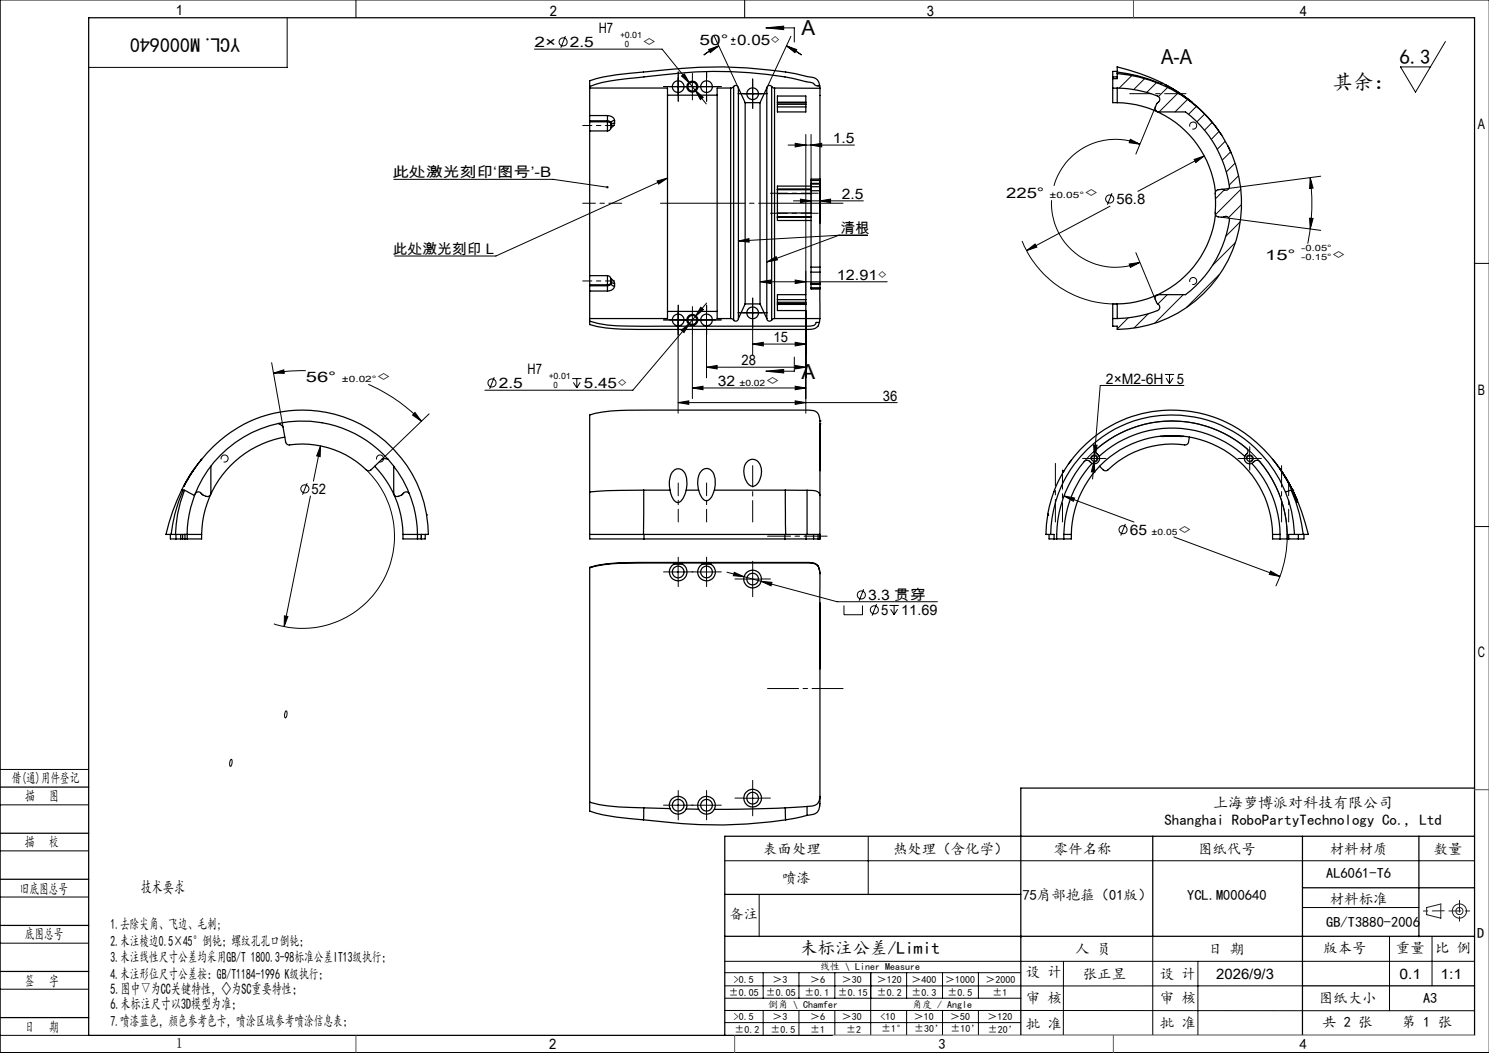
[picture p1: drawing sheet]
<svg xmlns="http://www.w3.org/2000/svg" width="420mm" height="297mm" viewBox="0 0 420 297" stroke-linecap="round" stroke-linejoin="round" font-family="sans-serif">
<g fill="none" stroke="#000" stroke-width=".28">
<path d="M100.4 0v5M210 0v5M420 0h-419.9v297h419.9M81 5v14h-56M150.7 13.9h36.1l7.7 9.6M159.5 10.2l-1.3 3.3M199.9 14l2.8-1.1-2.4 1.9zM201.5 10.2l6.8 14.6M202.7 12.9l-4.2 2.6M206.2 12.5h1.3M206.2 11.2h1.3M206.8 10.5v1.3"/>
<path d="M216 7.9h8v3.9M216 7.9l5.1-.5v1zM221.8 12.9l2.9 1.1-.5 .8zM221.8 12.9l4.3 2.6M223.1 10.2l-6.8 14.6M407.7 11.7l-8.4 14.3-4.3-7.1h8.5M188.8 24.4h13M191.3 21.9v5M192.2 21.4l.8-.6 1.5 2.7zM194.5 23.5l1.6 1.9M195.3 21.9v5M196.1 25.4l2.3 2-.8 .7z"/>
<path d="M196.1 25.4l3.1 3.9M199.3 21.9v5M209.8 26.5h5M212.3 24v5M227.3 37.9v45.2M228.8 37.9v21.8M315.3 20.7l-.2 .2M318.8 39.3l2.7 1.4-3-.5zM319.2 21.3l-3.5 3.6M322.9 22.2l-3.1 3.1M325.9 30.2l-5.5 13.3M326.2 23.3l-2.7 2.8"/>
<path d="M329.3 24.7l-2.5 2.5M332.2 26.3l-5.2 5.3M335 28l-3.6 3.6M335.6 35.7a1 1 0 0 1 .9-1.3 1 1 0 0 1 1.1 1.1 1 1 0 0 1-1.3 .9M337.4 30.1l-2.2 2.1M339.8 32.2l-2.2 2.2M341.9 34.5l-2.1 2.2M343.9 37.1l-2.2 2.2M345.6 39.9l-2.3 2.2M111.1 50.6h44.9l15.3 2.2M185.3 51l3-.8-2.5 1.7zM188.3 50.2l-48.4 22h-28.6"/>
<path d="M222.3 40.9h18.7M223.8 56.7h19.7M224.3 40.4l3 .5-3 .5zM225.8 56.2l3 .5-3 .4zM228.8 40.9l3-.5v1zM231.3 56.7l3-.5v.9zM231.3 53.8v5.9M296.6 56.5a18 18 0 0 0 24.9 17.5M313.1 58.2l-23.5 12.5M313.7 54.5l-1.4 3.2M321.5 40.7a18 18 0 0 0-24.2 11.7M336.8 45l2.9-1-2.4 1.9z"/>
<path d="M339.7 44l-18.7 10M345.3 53.5l-2.4 2.6M347.1 42.9l-2.3 2.3M348.3 46.1l-2.4 2.4M349.3 49.6l-2.6 2.6M350 53.4l-7.2 7.2M350.2 57.7l-3.7 3.7M369.6 50.1l.8 3-1 .1zM369.6 50.1l.4 5.6v3.3l-.4 5.6M372.5 49.7l-27.9 3.7M208.3 68l2.9-.7 .1 1zM214.4 79.5l3-.5v1z"/>
<path d="M214.4 79.5h35.9M216.3 73.9l2.6-1.5 .4 .9zM224.3 79l3 .5-3 .5zM236.6 66.4h8.1M236.6 66.4l-20.3 7.5M236.6 66.4l-28.3 1.6M288.3 68a28.3 28.3 0 0 0 26.8 17.7M289.6 70.7l2.4-1.9 .5 .9zM318.5 74.5l3-.5-2.7 1.4zM320.4 71.3l5.5 13.2M335.6 79.5a.99 .99 0 0 1 .9-1.2 .99 .99 0 0 1 1 1 .99 .99 0 0 1-1.2 .9M344 77.4l-9.4 9.3"/>
<path d="M344.6 61.3l27.9 3.7M348.4 68.4l-6.4 6.5M349.8 62.6l-4 4M369.4 61.6h1l-.8 3zM369.6 64.6l-.7 4.1M415.9 74.3h4.1M188.8 90.2h13M191.3 87.7v28.9M192.2 93.2l2.3-2-1.6 2.6zM194.5 91.2l-16 18.9h-41.7M195.3 87.7v5M195.3 94v18.4"/>
<path d="M196.1 89.3l-1.6 1.9M197.7 86.7l.7 .6-2.3 2zM199.3 87.7v5M199.3 94.4v12.2M199.3 85.5l-3.2 3.8M209.8 88.2h5M212.3 85.8v4.9M212.3 97l3-.4v1zM212.3 92.4v7.6M212.3 97h15M224.3 96.6l3 .4-3 .6zM227.3 87.6v29"/>
<path d="M318.2 89.6l-3.1 3.2M323.9 88.5l-4 4M329.2 83.1l-2.6 2.7M333.8 83.1l-8 8M76.6 102.3l3.2 18.1M77.2 105.2l2.8-.9 .2 1zM86.3 104.6l-5.1 .1-4 .5M103.9 108.4a47.4 47.4 0 0 1 15 10.4M117.1 116.3l1.8 2.5-2.5-1.7zM121 116.7l-13.2 12.8M139.4 106.4l-1.3 3.2M161.4 106.8h2.6"/>
<path d="M161.7 107.8l1 1.6M162.7 106.8v2.6M163.7 107.8l-1 1.6M191.3 113.6l3-.5v.9zM191.3 113.6h61.8M195.3 109.4l3-.5v1zM195.3 109.4h32M199.3 103.6l3-.5v1zM199.3 103.6h28M216 104.7l5.1-.5v1zM224 100.7v4h-8M224.3 103.1l3 .5-3 .5z"/>
<path d="M224.3 108.9l3 .5-3 .5zM224.3 113.1l3 .5-3 .4zM328.6 105.6h2.6M328.9 106.6l1 1.6M329.9 105.6v2.6M330.9 106.6l-1 1.6M333.9 108.7h-23.6l-1.6 19.8M62.4 129.6a1 1 0 0 1 .9-1.3 1 1 0 0 1 1 1.1 1 1 0 0 1-1.2 .9M86.6 136.3l-1.3 3.2M87.6 139.9l-7.4 36.8M90.4 125.8l-2 9.9M90.4 125.8l-.1 3-1-.2z"/>
<path d="M103.3 132.5a26 26 0 0 1 4.3 32.1 26 26 0 0 1-30.3 11.4M106.2 129.6a1 1 0 0 1 .9-1.3 1 1 0 0 1 1.1 1.1 1 1 0 0 1-1.3 .9M300.1 139.9l19.8 7.3M300.1 139.9l3 .6-.3 .9zM305.8 130.2a32.5 32.5 0 0 1 42.5-6.2 32.5 32.5 0 0 1 11.6 41.3M306.1 129.3h5.1M307.7 129.6a.99 .99 0 0 1 .9-1.3 .99 .99 0 0 1 1 1.1 .99 .99 0 0 1-1.2 .9M308.5 125.5l1 .1-.8 2.9zM308.6 130.1l.2 3.1-1-.1zM308.6 130.1l-.4 5M308.6 126.8v5M308.7 128.5l-.1 1.6"/>
<path d="M350 129.3h5M351.5 129.6a.99 .99 0 0 1 .9-1.3 .99 .99 0 0 1 1.1 1.1 .99 .99 0 0 1-1.3 .9M352.5 126.8v5M191.3 158.8v5M199.3 158.8v5M317.4 147.8l-1.3 3.3M331.1 151.4l29.9 11.2M415.9 148.5h4.1M80.2 173.7l1 .2-1 2.8zM188.8 161.3h5M196.8 161.3h5M205 161.4l4.9 1.3"/>
<path d="M207.1 161.4l2.8 1.3-3.1-.3zM209.8 163.3h5M209.9 162.7l26.2 7h28.3M212.3 160.8v5M214.7 164l3 .2-.2 1zM238.1 170.8v2.6h5.2v-2.6M243.6 166.2l-1.3 3.2M247.3 170.4l-1.3 3.2M250.9 170.8h2.6M251.2 171.8l1 1.6M252.2 170.8v2.6M253.2 171.8l-1 1.6"/>
<path d="M358.4 161.1l2.6 1.5-3-.6zM0 217h25M65 214.3l.1-.1a.82 .82 0 0 1 .3 1.3l-.3 .6a1.01 1.01 0 0 1-.2-1.5zM80.6 200.6a1.03 1.03 0 0 1 .2 1.5l-.2 .4a1.42 1.42 0 0 1 0-1.9zM0 227h25M0 240h25M188.8 227.1h5M191.3 224.6v5M196.8 227.1h5M199.3 224.6v5M209.8 225.1h5M212.3 222.6v5"/>
<path d="M244.9 236v16.3M0 253h25M204.4 242.8h211.5M214.1 252.4v11.8M367.4 256h32.8M0 266h25M0 279h25M204.4 271.1h211.5M204.4 278.1h163M204.4 274.4h83.5M215.3 274.4v7.1M225.4 274.4v7.1"/>
<path d="M235.5 274.4v7.1M245.6 274.4v17.6M255.7 274.4v7.1M265.9 274.4v7.1M276 274.4v7.1M300 271.1l-.1 21M325.2 264.1v27.9M337.9 271.1v20.9M391.9 264.1v21M403.9 264.1v14M0 292h25M204.4 285l211.5 .1"/>
<path d="M204.4 288.4h83.5M204.5 281.5h83.5M215.3 285v7M225.4 285v7M235.5 285v7M255.7 285v7M265.9 285v7M276 285v7M287.9 292h128"/>
<circle cx="158.8" cy="11.8" r="1.15"/>
<circle cx="313" cy="56.1" r="1.14"/>
<circle cx="138.8" cy="108" r="1.14"/>
<circle cx="86" cy="137.9" r="1.15"/>
<circle cx="316.8" cy="149.4" r="1.15"/>
<circle cx="243" cy="167.8" r="1.13"/>
<circle cx="246.6" cy="172" r="1.13"/>
</g>
<g fill="none" stroke="#191924" stroke-width=".28">
<path d="M402.4 256l4-1v4l-4-1z"/>
<circle cx="411.7" cy="257" r="1"/>
<circle cx="411.7" cy="257" r="2"/>
</g>
<path d="M216.5 151.2h16.8" fill="none" stroke="#000" stroke-width=".28" stroke-dasharray="30.5 1.3 1.3 1.3" stroke-dashoffset="24"/>
<path d="M164.4 57.3h11M191.3 136.2v11M199.3 136.2v11M363.5 136.2v11" fill="none" stroke="#000" stroke-width=".28" stroke-dasharray="30.5 1.3 1.3 1.3" stroke-dashoffset="26.9"/>
<path d="M334.5 26.4h-15.9M212.3 131.3v15.9M361.5 131.3v15.9" fill="none" stroke="#000" stroke-width=".28" stroke-dasharray="30.5 1.3 1.3 1.3" stroke-dashoffset="24.4"/>
<path d="M299.7 132.6v14.6" fill="none" stroke="#000" stroke-width=".28" stroke-dasharray="30.5 1.3 1.3 1.3" stroke-dashoffset="25.1"/>
<path d="M297.7 130.7v16.5" fill="none" stroke="#000" stroke-width=".28" stroke-dasharray="30.5 1.3 1.3 1.3" stroke-dashoffset="24.1"/>
<path d="M237.8 194.2h-21.3" fill="none" stroke="#000" stroke-width=".28" stroke-dasharray="30.5 1.3 1.3 1.3" stroke-dashoffset="21.7"/>
<path d="M230.8 54.5h-13.5M230.8 60.1h-13.5" fill="none" stroke="#000" stroke-width=".28" stroke-dasharray="30.5 1.3 1.3 1.3" stroke-dashoffset="25.6"/>
<path d="M237.8 57.3h-51.5" fill="none" stroke="#000" stroke-width=".28" stroke-dasharray="30.5 1.3 1.3 1.3" stroke-dashoffset="6.6"/>
<path d="M173.4 35.4h-9M173.4 79.2h-9" fill="none" stroke="#000" stroke-width=".28" stroke-dasharray="30.5 1.3 1.3 1.3" stroke-dashoffset="27.9"/>
<g fill="none" stroke="#000" stroke-width=".35">
<path d="M25 5h390.9v287h-390.9zM166.3 24.8v7.8M166.3 36.9v40.8M166.3 34.4v2.5M166.3 32.6v1.5M166.3 34.1v.3M166.3 36.9h5M166.3 24.8h22v2M166.3 32.6h5M166.3 34.4h5M166.3 34.1h5M171.3 32.6a1.9 1.9 0 0 1 2.1 1.4"/>
<path d="M171.3 34.4a.88 .88 0 0 1 1 .7M171.3 34.1l.7 .1 .3 .5M171.3 32.6v1.5M171.3 34.4v2.5M171.3 34.1v.3M172.3 35.1v.8a1.04 1.04 0 0 1-1 1M172.3 34.7v.4M173.4 34v.7M173.4 34a.96 .96 0 0 0-1.1 .7M173.4 34.7a.89 .89 0 0 0-1.1 .7M173.4 34.7a1.71 1.71 0 0 1-1.1 1.4M188.3 26.8v61"/>
<path d="M188.3 26.8h14M202.3 26.8v61M206.1 24.8v65M206.1 24.8h-3.8v2M206.9 24.4a.74 .74 0 0 1 .9-.3 .74 .74 0 0 1 .5 .7M206.9 24.4l-.8 .4M206.9 24.4v65.9M208.3 24.8v65M208.3 24.8l1.9 4.2M210.2 29v56.7M210.2 29h4.2M214.4 29v56.7"/>
<path d="M216.3 24.8v65M216.3 24.8l-1.9 4.2M217.7 24.4l.8 .4M217.7 24.4a.76 .76 0 0 0-.9-.3 .76 .76 0 0 0-.5 .7M217.7 24.4v65.9M218.5 24.8v65M219.3 30.2v1.4h8v-1.4M219.3 29v.4M219.3 28.8v-1.7h8v1.7M219.3 29h8M219.3 30.2h8M219.3 28.8v.2"/>
<path d="M219.3 29.4v.8M219.3 29.4h8M219.3 28.8h8M227.3 29v.4M227.3 28.8v.2M227.3 29.4v.8M231.2 24.2a2.31 2.31 0 0 1-2-.8l-.7-.2a108.8 108.8 0 0 0-42-2l-12.7 1.4a27.2 27.2 0 0 0-7.5 1.8M231.2 24.2l.1 .7-12.8-.1M231.2 24.2a2.42 2.42 0 0 0-2.2-2.4 116.1 116.1 0 0 0-41.5-2.1l-6 .6a63.9 63.9 0 0 0-15.2 2.5v2M231.3 24.8v38.1M313.9 21.7v.5M313.9 22.2v6.8h1.2"/>
<path d="M313.9 24.9h1.2M313.9 21.7h1.2M315.1 20.3v-1.4a62.2 62.2 0 0 1 12.5 4.4M315.1 20.3a43.1 43.1 0 0 1 12.5 3.4M315.1 20.7a40 40 0 0 1 12.5 3.1M315.1 24.9v-.1a29.1 29.1 0 0 1 11.8 2.6 1.55 1.55 0 0 1-.7 1.9l-.3 .9a1 1 0 0 0 .9 1.4h7.6a31.3 31.3 0 0 1 12.3 21.4 1.53 1.53 0 0 1-2 .4l-1.1 .1a1.04 1.04 0 0 0-.8 1.1v5.5a1.04 1.04 0 0 0 .8 1.1l1.4 .1a1.09 1.09 0 0 1 1.2-.2 1.09 1.09 0 0 1 .6 1.1 32.3 32.3 0 0 1-12.4 20.9h-7.6a1 1 0 0 0-.9 1.4l.5 1.1a1.11 1.11 0 0 1 .7 1 1.11 1.11 0 0 1-.6 1 33.5 33.5 0 0 1-11.4 2.2M315.1 20.1h-1.2v1.6M315.1 29a28.4 28.4 0 0 1 27.7 25.1M315.1 24.9v4.1M315.1 20.3v1.9h-1.2M327.6 23.8a36.3 36.3 0 0 1 21.1 43.9 35.7 35.7 0 0 1-33.6 25.2v-.9h-1.2v-6.3h1.2M327.6 23.3l5.4 3.1"/>
<path d="M327.6 23.3v.4M327.6 23.7v.1M333.1 26.5a41.6 41.6 0 0 1 11.5 11.7M336.3 28.9l-3.4-2.4-4.2-2.5 3.2 1.7 4.4 3.2M219.3 53.5v1.1M219.3 54.6v5.5M219.3 53.4h.1M219.3 53.4h9.5M219.3 53.4v.1M219.3 53.5h9.5M219.3 54.6h9.5M228.8 53.8v21.5"/>
<path d="M228.8 52.7v1.1M228.8 52.5h-9.5v.9M228.8 51.7v.2M228.8 50.9v-.4h2.5v.4M228.8 53.8h2.5M228.8 50.9v.8M228.8 51.9v.8M228.8 52.7h2.5M228.8 51.9h2.5M228.8 51.7h2.5M228.8 50.9h2.5M231.3 53.8v21.5"/>
<path d="M231.3 52.7v1.1M231.3 51.7v.2M231.3 50.9v.8M231.3 51.9v.8M346.3 41.1l1 2.1M166.3 77.7v2.6M166.3 77.7h5M171.3 77.7a1.37 1.37 0 0 1 1 1.9M171.3 77.7v2.6M172.3 79.6a.88 .88 0 0 1-1 .7M172.3 80l-.2 .4-.8 .2M172.3 80a.96 .96 0 0 0 1.1 .7"/>
<path d="M172.3 79.3a.96 .96 0 0 0 1.1 .7M172.3 78.7a1.5 1.5 0 0 1 1.1 1.3M172.3 79.6v.4M173.4 80v.7M219.3 60.1v1.1M219.3 61.3h.1M219.3 61.3v.9h9.5M219.3 61.3h9.5M219.3 61.2v.1M219.3 60.1h9.5M219.3 61.2h9.5M228.8 75.3v1.5"/>
<path d="M228.8 79.9v.3M228.8 76.8h2.5M228.8 75.3h2.5M228.8 79.9h2.5M228.8 76.8v3.1M231.3 75.3v1.5M231.3 79.9v.3M231.3 76.8v3.1M342.8 60.6a28.4 28.4 0 0 1-27.7 25.1M166.3 90.6a32.1 32.1 0 0 0 10.2 1.4h50a4.6 4.6 0 0 0 3.5-.6l.2-.5h.9M166.3 89.8v1.7a55.4 55.4 0 0 0 16.2 1.4h43.9a6.8 6.8 0 0 0 4.1-.7l.6-1.3M166.3 82.1v7.7"/>
<path d="M166.3 80.6v1.5M166.3 80.3v.3M166.3 82.1h5M166.3 80.3h5M166.3 80.6h5M171.3 80.6v1.5M171.3 80.3v.3M173.4 80.7a1.78 1.78 0 0 1-2.1 1.4M188.3 87.8v2h-22M188.3 87.8h14M202.3 87.8v2h3.8M206.1 89.8l.8 .5"/>
<path d="M208.3 89.8a.74 .74 0 0 1-.5 .8 .74 .74 0 0 1-.9-.3M210.2 85.7l-1.9 4.1M210.2 85.7h4.2M214.4 85.7l1.9 4.1M216.3 89.8a.76 .76 0 0 0 .5 .8 .76 .76 0 0 0 .9-.3M218.5 89.8l-.8 .5M218.5 89.8h12.8l-.2 1.1M219.3 84.5v-1.4h8v1.4M219.3 85.3v.4M219.3 85.9v1.7h8v-1.7M219.3 84.5h8M219.3 85.3h8"/>
<path d="M219.3 84.5v.8M219.3 85.7v.2M219.3 85.7h8M219.3 85.9h8M227.3 85.3v.4M227.3 84.5v.8M227.3 85.7v.2M228.8 81.2h2.5l-.1 .3M228.8 81.2v.3h2.4M228.8 80.2v1M228.8 80.2h2.5M231.2 81.5l.1 8.1"/>
<path d="M231.3 80.2l-.1 1.2M313.9 89.8h1.2M315.1 85.7v4.1M78.5 119.5h.3l1 .9 .8 4.3a1.03 1.03 0 0 0 1.1 .8 26.9 26.9 0 0 1 22.1 7.3l.9-.3 3.1-3.1h1.5a32.5 32.5 0 0 0-54.4 10.4M231.3 118.8a2.57 2.57 0 0 0-2.7-3.1h-46.5a69.1 69.1 0 0 0-14.2 .9l-1.6 .4v21.8M231.3 118.7h.1M231.3 118.8v21M231.3 119.6h.1M231.3 119.6v13.2M51.2 138.3a56.9 56.9 0 0 0-4.4 12.4h1.5M51.2 138.3h.4M51.6 138.3h.4"/>
<path d="M51.6 138.3a43.1 43.1 0 0 0-3.3 12.4M52 138.3l2.9 1.5M52 138.3a35.9 35.9 0 0 0-2.5 12.4M54.9 132.1l-2 3-1.7 3.2M54.9 139.8a32.5 32.5 0 0 0-2.1 10.9M56.8 129.7a37.4 37.4 0 0 1 12.9-10.5l.7-.4a35.7 35.7 0 0 1 50.4 31.9h-.8M56.8 129.6l-2.4 3.4-2.5 4.2 1.8-3.3zM59.5 131.5v7.6a.96 .96 0 0 1-1.4 .9l-1.1-.6a1.09 1.09 0 0 0-.9-.6 1.09 1.09 0 0 0-1 .5M80.3 123.3a28.4 28.4 0 0 0-23.4 27.4M105.7 131.5a28.4 28.4 0 0 1 8 19.2M109.1 129.4h.2a31.8 31.8 0 0 1 8.5 21.3M111.1 131.5v7.6a.98 .98 0 0 0 1.3 .9l1.1-.6a1.1 1.1 0 0 1 1.9-.2"/>
<path d="M166.3 138.8v11.9M181.6 138.3l-.1 12.4M181.6 138.3l-10.3 .1-5 .4M181.6 138.3h7.4M189 138.3a3.7 3.7 0 0 0 2.1 3.4h.3a3.1 3.1 0 0 0 1.8-2.3l.4-1.1M189 138.3a5.7 5.7 0 0 1 1.2-5.7 2.07 2.07 0 0 1 3.2 1.3l.4 2.7-.2 1.7M193.6 138.3h3.5M197.1 138.3a3.6 3.6 0 0 0 2 2.9 1.95 1.95 0 0 0 1.9-1.5l.5-1.4M197.1 138.3a5.8 5.8 0 0 1 .9-5.7 2.06 2.06 0 0 1 3.4 1.2l.3 1.3 .1 1.6-.3 1.6M201.5 138.3h20M211 130a2.37 2.37 0 0 1 3.7 1.9 4.9 4.9 0 0 1-2 5.2 2.39 2.39 0 0 1-2.5-2.1 4.4 4.4 0 0 1 .8-5zM221.5 138.3l.1 12.4"/>
<path d="M221.5 138.3h6.1M227.6 138.3v12.4M227.6 138.3h1.3a1.92 1.92 0 0 1 2.4 1.5M231.3 139.8v12.2h-.5M297.3 138.7l-.1 .2M300.2 132.7h-.1a34.7 34.7 0 0 0-4.6 12.5M302.2 129.8l-.8 1.1M308 130.7a30.3 30.3 0 0 0-7.9 20M310 128.7a30.4 30.4 0 0 1 41.1 0M327.3 123h6.5M335.5 123.3l-.3 1.4a.97 .97 0 0 1-1 .8 26.5 26.5 0 0 0-22 7.2h-.7l-1.4-1.2M353.1 130.7a30.3 30.3 0 0 1 8 20"/>
<path d="M359 129.6l2.3 3.1M361 132.3a36.1 36.1 0 0 0-49.5-11.1 37.2 37.2 0 0 0-11.6 12M362.6 138.8a34.3 34.3 0 0 0-38-21.3 34.3 34.3 0 0 0-28.2 33.2M362.6 138.8a33.8 33.8 0 0 1 2.5 11.9M364.2 138.3l-1.6 .5M364.2 138.3a43.1 43.1 0 0 1 3.4 12.4M364.2 138.3h.2M364.4 138.3l-1.3-2.6-2.1-3.5 1.8 2.7 1.7 3.4M364.4 138.3l1.6 3.4-1.5-3.4M364.5 138.3h.1M364.6 138.3l-3.6-6.2 1.9 3 1.7 3.2M364.6 138.3l1.4 2.9-1.4-2.9"/>
<path d="M364.6 138.3h.1M48 150.7v1.3M48.1 152h1.5M48.3 150.7h1.2M49.5 150.7h2.7M49.6 152h1.4M49.6 150.7v1.3M51 152h.5M51 150.7v1.3M51.5 152h.7M51.5 150.7v1.3M52 150.7h.2"/>
<path d="M52.2 150.7h.6v1.3M52.2 150.7v1.3M52.9 150.7h4M56.9 150.7v1.3h-4.7M113.7 150.7h4.1M113.7 150.7v1.3h5.2v-1.3M117.8 150.7h1.1M117.8 150.7v1.3M118.9 150.7h1.1M119.9 150.7v1.3h-1M166.3 150.7h15.2M166.3 150.7v1.3h15.3"/>
<path d="M181.5 150.7h40.1M181.6 152h39.8M181.6 150.7v1.3M189.4 159.6l.6-.5h2.5a2.51 2.51 0 0 1 .9 3.6 2.51 2.51 0 0 1-3.7 .6 2.51 2.51 0 0 1-.3-3.7zM197.4 159.6l.6-.5h2.5a2.51 2.51 0 0 1 .9 3.6 2.51 2.51 0 0 1-3.6 .6 2.51 2.51 0 0 1-.4-3.7zM221.4 152h6M221.4 150.7v1.3M221.6 150.7h6M227.4 152h2.1M227.4 150.7v1.3M227.6 150.7h3.6v1.3M229.5 152h1.3"/>
<path d="M229.5 150.7v1.3M230.8 150.7v1.3M295 150.7h1.4M295.6 144.8l-.6 5.9M295.9 150.7v1.3h1.4M296.4 150.7h.9v1.3M298.1 152a31.7 31.7 0 0 1 8.1-22.1 1.49 1.49 0 0 1 1.7 .7 1.57 1.57 0 0 0 2.1-.7 1.57 1.57 0 0 0-.7-2.1l-.1-.8a21.4 21.4 0 0 1 8.4-5.5 32.2 32.2 0 0 1 34.3 5.3 1.52 1.52 0 0 1-.7 1.8 1.56 1.56 0 0 0 .7 2.1 1.56 1.56 0 0 0 2.1-.7l.8-.1a22.6 22.6 0 0 1 5.8 8.9 32.7 32.7 0 0 1 2.5 13.2M300.1 150.7h2.1M300.1 150.7v1.3M302.2 150.7a28.4 28.4 0 0 1 28.4-27.8 28.4 28.4 0 0 1 28.4 27.8M302.2 150.7v1.3h-4.9M359 150.7v1.3h4.5"/>
<path d="M359 150.7h2.1M361.1 150.7v1.3M363.5 152h2.7M365.1 150.7h2.5M365.1 150.7h-1.6v1.3M365.9 140.9l1.2 3.4 1.9 6.4h-1.4M366.2 152h1.6M366.2 150.7v1.3M367.8 150.7v1.3M166.3 160.2a35.2 35.2 0 0 1 10.8-1.4h50.6a2.74 2.74 0 0 1 3.2 1.3l.4 1.7M231.2 170.2l.1-8.5a2.7 2.7 0 0 0-3.3-3.1l-52.5 .1a30.1 30.1 0 0 0-9.2 1.4v66.1M231.2 170.2l.1 18.4"/>
<path d="M231.3 188.6v36M0 222h25M0 235h25M166.3 226.2a34.7 34.7 0 0 0 11.8 1.5l3.5 .2M166.3 226.2v2.5a27 27 0 0 0 7.5 1.8l7.7 .7M181.5 231.2a143.8 143.8 0 0 0 40.1 0M181.6 227.9l-.1 3.3M181.6 227.9l7.4 .2M189 228.1a2.51 2.51 0 0 1 2.4-3.5 2.51 2.51 0 0 1 2.2 3.6M189 228.1a2.5 2.5 0 0 0 2.2 1.5 2.5 2.5 0 0 0 2.4-1.4M193.6 228.2h3.5M197.1 228.2a2.5 2.5 0 0 1 2.2-3.6 2.5 2.5 0 0 1 2.2 3.7"/>
<path d="M197.1 228.2a2.49 2.49 0 0 0 2.2 1.4 2.49 2.49 0 0 0 2.2-1.3M221.5 227.9l-20 .4M221.5 227.9l.1 3.3M227.6 227.5l-6.1 .4M227.6 227.5v2.5M227.6 230l-6 1.2M231.3 224.6a2.38 2.38 0 0 1-2.4 2.8l-1.3 .1M231.3 224.6v1.1a5.9 5.9 0 0 1-.7 3.4 4.3 4.3 0 0 1-3 .9M325.2 235.9v28.2M367.4 235.9v56.1M400.2 235.9v28.3M415.9 235.9h-211.5v56.1"/>
<path d="M415.9 222.3h-128v69.7M0 248h25M204.4 252.3h83.5M367.4 250.4h48.5M0 261h25M0 274h25M204.4 264.1h211.5M367.4 278.1h48.5M0 287h25"/>
<circle cx="191.3" cy="24.4" r="1.65"/>
<circle cx="195.3" cy="24.5" r="1.24"/>
<circle cx="195.3" cy="24.4" r="1.55"/>
<circle cx="199.3" cy="24.4" r="1.65"/>
<circle cx="212.3" cy="26.4" r="1.65"/>
<circle cx="191.3" cy="90.3" r="1.65"/>
<circle cx="195.3" cy="90.3" r="1.25"/>
<circle cx="195.3" cy="90.2" r="1.56"/>
<circle cx="199.3" cy="90.3" r="1.65"/>
<circle cx="212.3" cy="88.2" r="1.65"/>
<circle cx="308.7" cy="129.3" r=".8"/>
<circle cx="352.5" cy="129.3" r=".81"/>
<circle cx="191.3" cy="161.3" r="1.65"/>
<circle cx="199.3" cy="161.3" r="1.65"/>
<circle cx="212.3" cy="163.3" r="1.65"/>
<circle cx="212.3" cy="163.3" r="2.51"/>
<circle cx="191.3" cy="227.1" r="1.65"/>
<circle cx="199.3" cy="227.1" r="1.65"/>
<circle cx="212.3" cy="225.1" r="1.65"/>
<circle cx="212.3" cy="225.1" r="2.5"/>
</g>
<path d="M407.4 256.9l-5.9 .1M408.7 256.9h6M411.7 253.9v6" fill="none" stroke="#191924" stroke-width=".28" stroke-dasharray="6.3 1.3 1.3 1.3" stroke-dashoffset="3"/>
<path d="M235 292h180.9" fill="none" stroke="#c0c0c0" stroke-width=".28"/>
<path d="M319.7 0v5M415.9 222.7h4.1M100.4 292v5M207.2 292v5M314 292v5" fill="none" stroke="#00f" stroke-width=".28"/>
<path d="M406.4 255h.1" fill="none" stroke="#0ff" stroke-width=".28"/>
<g fill="none" stroke="#000" stroke-width=".28" stroke-dasharray="30.5 1.3 1.3 1.3">
<path d="M188.8 24.4h-1.6M191.3 21.9v-1.6M191.3 26.9v1.7M192.8 24.4h-1.2M193.8 24.4h1.7M195.3 21.9v-1.2M195.3 26.9v1.3M196.8 24.4h-1.6M197.8 24.4h1.3M199.3 21.9v-1.6M199.3 26.9v1.7M201.8 24.4h1.7"/>
<path d="M209.8 26.4h-1.6M212.3 23.9v-1.6M212.3 28.9v1.7M214.8 26.4h1.7M188.8 90.2h-1.6M191.3 87.7v-1.6M191.3 92.7v1.7M192.8 90.2h-1.2M193.8 90.2h1.7M195.3 87.7v-1.2M195.3 92.7v1.3M196.8 90.2h-1.6"/>
<path d="M197.8 90.2h1.3M199.3 87.7v-1.6M199.3 92.7v1.7M201.8 90.2h1.7M209.8 88.2h-1.6M212.3 85.7v-1.6M212.3 90.7v1.7M214.8 88.2h1.7M306.2 129.3h-.8M308.7 126.8v-.8M308.7 131.8v.8M311.2 129.3h.8"/>
<path d="M350 129.3h-.8M352.5 126.8v-.8M352.5 131.8v.8M355 129.3h.8M191.3 158.8v-1.6M199.3 158.8v-1.6M188.8 161.3h-1.6M191.3 163.8v1.7M193.8 161.3h1.7M196.8 161.3h-1.6M199.3 163.8v1.7M201.8 161.3h1.7"/>
<path d="M209.8 163.3h-2.5M212.3 160.8v-2.5M212.3 165.8v2.5M214.8 163.3h2.5M188.8 227.1h-1.6M191.3 224.6v-1.6M191.3 229.6v1.7M193.8 227.1h1.7M196.8 227.1h-1.6M199.3 224.6v-1.6M199.3 229.6v1.7M201.8 227.1h1.7"/>
<path d="M209.8 225.1h-2.5M212.3 222.6v-2.5M212.3 227.6v2.5M214.8 225.1h2.5"/>
</g>
<g fill="#000">
<path d="M216 7.9l5.1-.5v1zM216 104.7l5.1-.5v1z"/>
<path d="M185.3 51l3-.8-2.5 1.7zM216.3 73.9l2.6-1.5 .4 .9zM208.3 68l2.9-.7 .1 1zM171.1 52.6l.1 .5 .4-.1 .1-.2h-.4h.4l-.2-.3z"/>
<path d="M228.8 40.9l3-.5v1zM224.3 40.4l3 .5-3 .5z"/>
<path d="M224.3 96.6l3 .4-3 .6zM212.3 97l3-.4v1zM224.3 103.1l3 .5-3 .5zM199.3 103.6l3-.5v1zM224.3 108.9l3 .5-3 .5zM195.3 109.4l3-.5v1zM224.3 113.1l3 .5-3 .4zM191.3 113.6l3-.5v.9zM231.3 56.7l3-.5v.9zM225.8 56.2l3 .5-3 .4z"/>
<path d="M117.1 116.3l1.8 2.5-2.5-1.7zM77.2 105.2l2.8-.9 .2 1zM80.2 173.7v3l1-2.8zM90.4 125.8l-1.1 2.8 1 .2zM308.6 130.1l-.8 3 1 .1zM308.5 125.5l.2 3 .8-2.9zM358.4 161.1l-.4 .9 3 .6zM300.1 139.9l2.7 1.5 .3-.9zM221.8 12.9l2.9 1.1-.5 .8zM199.9 14l2.8-1.1-2.4 1.9zM196.1 25.4l1.5 2.7 .8-.7zM192.2 21.4l2.3 2.1-1.5-2.7zM214.4 79.5l3-.5v1zM224.3 79l3 .5-3 .5zM197.7 86.7l-1.6 2.6 2.3-2zM192.2 93.2l.7 .6 1.6-2.6zM369.4 61.6h1l-.8 3zM369.6 50.1l.8 3-1 .1zM289.6 70.7l2.9-1-.5-.9zM336.8 45l.5 .9 2.4-1.9zM318.5 74.5l3-.5-2.7 1.4zM318.8 39.3l2.7 1.4-3-.5zM207.1 161.4l-.3 1 3.1 .3zM214.7 164l2.8 1.2 .2-1z"/>
<path d="M295.3 145.2a.2 .2 0 0 1 .4 0 .2 .2 0 0 1-.4 0zM295.3 145.2a.2 .2 0 0 1 .4 0 .2 .2 0 0 1-.4 0z"/>
<circle cx="120.3" cy="145.2" r=".17"/>
</g>
<g font-size="5.8">
<text x="226.1" y="9.9">A</text>
<text x="327.5" y="18.1">A-A</text>
<text x="394.8" y="18">6.3</text>
<text x="375.8" y="25.2">其余：</text>
<text x="226.1" y="106.8">A</text>
</g>
<text font-size="5.6" x="67.7" y="10.6" transform="rotate(-180 67.7 10.6)">YCL.M000640</text>
<text font-size="4.9" x="225.7" y="269">未标注公差/Limit</text>
<text font-size="4.7" x="39.7" y="251.8">技术要求</text>
<g font-size="4.2">
<text x="342.2" y="227.9">上海萝博派对科技有限公司</text>
<text x="328.5" y="232.8">Shanghai RoboPartyTechnology Co., Ltd</text>
<text x="31.1" y="280.4">5.图中▽为CC关键特性，◇为SC重要特性；</text>
<text x="31.1" y="284.7">6.未标注尺寸以3D模型为准；</text>
</g>
<g font-size="4.1">
<text x="49.6" y="4.3">1</text>
<text x="155.1" y="4.6">2</text>
<text x="261.4" y="4.6">3</text>
<text x="366.6" y="4.6">4</text>
<text x="168.9" y="9.2">H7</text>
<text x="150.8" y="13.3">2×</text>
<text x="160.7" y="13.3">2.5</text>
<text x="181.1" y="13.3">◇</text>
<text x="197.3" y="12.6">50° 0.05◇</text>
<text x="234.9" y="40.3">1.5</text>
<text x="416.9" y="36.3">A</text>
<text x="110.7" y="49.9">此处激光刻印‘图号’-B</text>
<text x="237.4" y="56.1">2.5</text>
<text x="283.8" y="55.9">225°</text>
<text x="305.8" y="55.9">◇</text>
<text x="314.9" y="57.6">56.8</text>
<text x="237.1" y="65.7">清根</text>
<text x="110.8" y="71.6">此处激光刻印 L</text>
<text x="356.9" y="73.3">15°</text>
<text x="375.6" y="73.3">◇</text>
<text x="236" y="78.9">12.91◇</text>
<text x="218.2" y="96.5">15</text>
<text x="86.3" y="107.8">56°</text>
<text x="106.2" y="107.8">◇</text>
<text x="148.8" y="105.4">H7</text>
<text x="209.2" y="103">28</text>
<text x="140.7" y="109.5">2.5</text>
<text x="164.7" y="109.5">5.45◇</text>
<text x="202.4" y="108.8">32</text>
<text x="215.9" y="108.8">◇</text>
<text x="249" y="113">36</text>
<text x="312" y="108.3">2×M2-6H</text>
<text x="331.9" y="108.3">5</text>
<text x="416.9" y="111.3">B</text>
<text x="87.9" y="139.3">52</text>
<text x="318.7" y="150.9">65</text>
<text x="332.1" y="150.9">◇</text>
<text x="244.9" y="169.3">3.3 贯穿</text>
<text x="248.5" y="173.5">5</text>
<text x="254.2" y="173.5">11.69</text>
<text x="416.9" y="185.3">C</text>
<text x="3.3" y="220.9">借(通)用件登记</text>
<text x="7.1" y="226">描</text>
<text x="13.9" y="226">图</text>
<text x="7" y="238.9">描</text>
<text x="13.8" y="238.9">校</text>
<text x="215.3" y="240.8">表面处理</text>
<text x="251.9" y="240.8">热处理（含化学）</text>
<text x="297.3" y="240.8">零件名称</text>
<text x="337.9" y="240.8">图纸代号</text>
<text x="375.1" y="240.8">材料材质</text>
<text x="404.4" y="240.8">数量</text>
<text x="220.6" y="249">喷漆</text>
<text x="374.1" y="247.7">AL6061-T6</text>
<text x="5.6" y="252">旧底图总号</text>
<text x="288.4" y="253.7">75肩部抱箍（01版）</text>
<text x="334.9" y="253.7">YCL.M000640</text>
<text x="375.1" y="254.9">材料标准</text>
<text x="31.1" y="261.9">1.去除尖角、飞边、毛刺;</text>
<text x="205.7" y="259.3">备注</text>
<text x="374.1" y="261.4">GB/T3880-2006</text>
<text x="7" y="265">底图总号</text>
<text x="31.1" y="266.7">2.未注棱边0.5×45°倒钝；螺纹孔孔口倒钝；</text>
<text x="303.3" y="269">人 员</text>
<text x="340.8" y="269">日 期</text>
<text x="373.2" y="268.7">版本号</text>
<text x="393.7" y="268.7">重量</text>
<text x="404.8" y="268.7">比 例</text>
<text x="416.7" y="264.6">D</text>
<text x="31.1" y="271.5">3.未注线性尺寸公差均采用GB/T 1800.3-98标准公差IT13级执行；</text>
<text x="289.3" y="275.5">设 计</text>
<text x="7" y="278">签</text>
<text x="13.8" y="278">字</text>
<text x="31.1" y="276.2">4.未注形位尺寸公差按：GB/T1184-1996 K级执行；</text>
<text x="305.4" y="276">张正昱</text>
<text x="327.2" y="276">设 计</text>
<text x="343.1" y="276">2026/9/3</text>
<text x="394.8" y="276">0.1</text>
<text x="406.3" y="276">1:1</text>
<text x="289.3" y="283">审 核</text>
<text x="327.2" y="282.9">审 核</text>
<text x="372" y="283">图纸大小</text>
<text x="401.4" y="283">A3</text>
<text x="7" y="291">日</text>
<text x="13.8" y="291">期</text>
<text x="31.1" y="289.4">7.喷漆蓝色，颜色参考色卡，喷涂区域参考喷涂信息表；</text>
<text x="289.3" y="290.1">批 准</text>
<text x="327.2" y="290">批 准</text>
<text x="373" y="289.8">共 2 张</text>
<text x="395.4" y="289.8">第 1 张</text>
<text x="49.6" y="295.6">1</text>
<text x="154.9" y="296">2</text>
<text x="264.7" y="296">3</text>
<text x="366.6" y="296">4</text>
</g>
<g font-size="2.8">
<text x="231.3" y="273.6">线性 \ Liner Measure</text>
<text x="205.6" y="280.8">±0.05</text>
<text x="207" y="277.2">&gt;0.5</text>
<text x="216" y="280.8">±0.05</text>
<text x="217.9" y="277.2">＞3</text>
<text x="227" y="280.8">±0.1</text>
<text x="228.5" y="277.2">＞6</text>
<text x="236.3" y="280.8">±0.15</text>
<text x="237.5" y="277.2">＞30</text>
<text x="247.4" y="277.2">＞120</text>
<text x="247.4" y="280.8">±0.2</text>
<text x="257.1" y="277.2">＞400</text>
<text x="257.1" y="280.8">±0.3</text>
<text x="266.6" y="277.2">＞1000</text>
<text x="267.3" y="280.8">±0.5</text>
<text x="278" y="277.2">＞2000</text>
<text x="279.9" y="280.8">±1</text>
<text x="207" y="287.8">&gt;0.5</text>
<text x="216.6" y="284.3">倒角 \ Chamfer</text>
<text x="217.9" y="287.8">＞3</text>
<text x="228.5" y="287.8">＞6</text>
<text x="237.5" y="287.8">＞30</text>
<text x="248.4" y="287.8">&lt;10</text>
<text x="257.3" y="284.3">角度 / Angle</text>
<text x="257.8" y="287.8">＞10</text>
<text x="268" y="287.8">＞50</text>
<text x="278.5" y="287.8">＞120</text>
<text x="207.1" y="291.3">±0.2</text>
<text x="217.3" y="291.3">±0.5</text>
<text x="228.5" y="291.3">±1</text>
<text x="238.7" y="291.3">±2</text>
<text x="248.6" y="291.1">±1°</text>
<text x="257.8" y="291.1">±30’</text>
<text x="268.1" y="291.1">±10’</text>
<text x="278.6" y="291.2">±20’</text>
</g>
<g font-size="2.4">
<text x="175" y="10.8">+0.01</text>
<text x="176.2" y="13.3">0</text>
<text x="296" y="55.9">±0.05°</text>
<text x="367" y="70.8">-0.05°</text>
<text x="367" y="73.3">-0.15°</text>
<text x="96.4" y="107.8">±0.02°</text>
<text x="154.9" y="107">+0.01</text>
<text x="156.2" y="109.5">0</text>
<text x="208.5" y="108.8">±0.02</text>
<text x="324.8" y="150.9">±0.05</text>
</g>
</svg>
